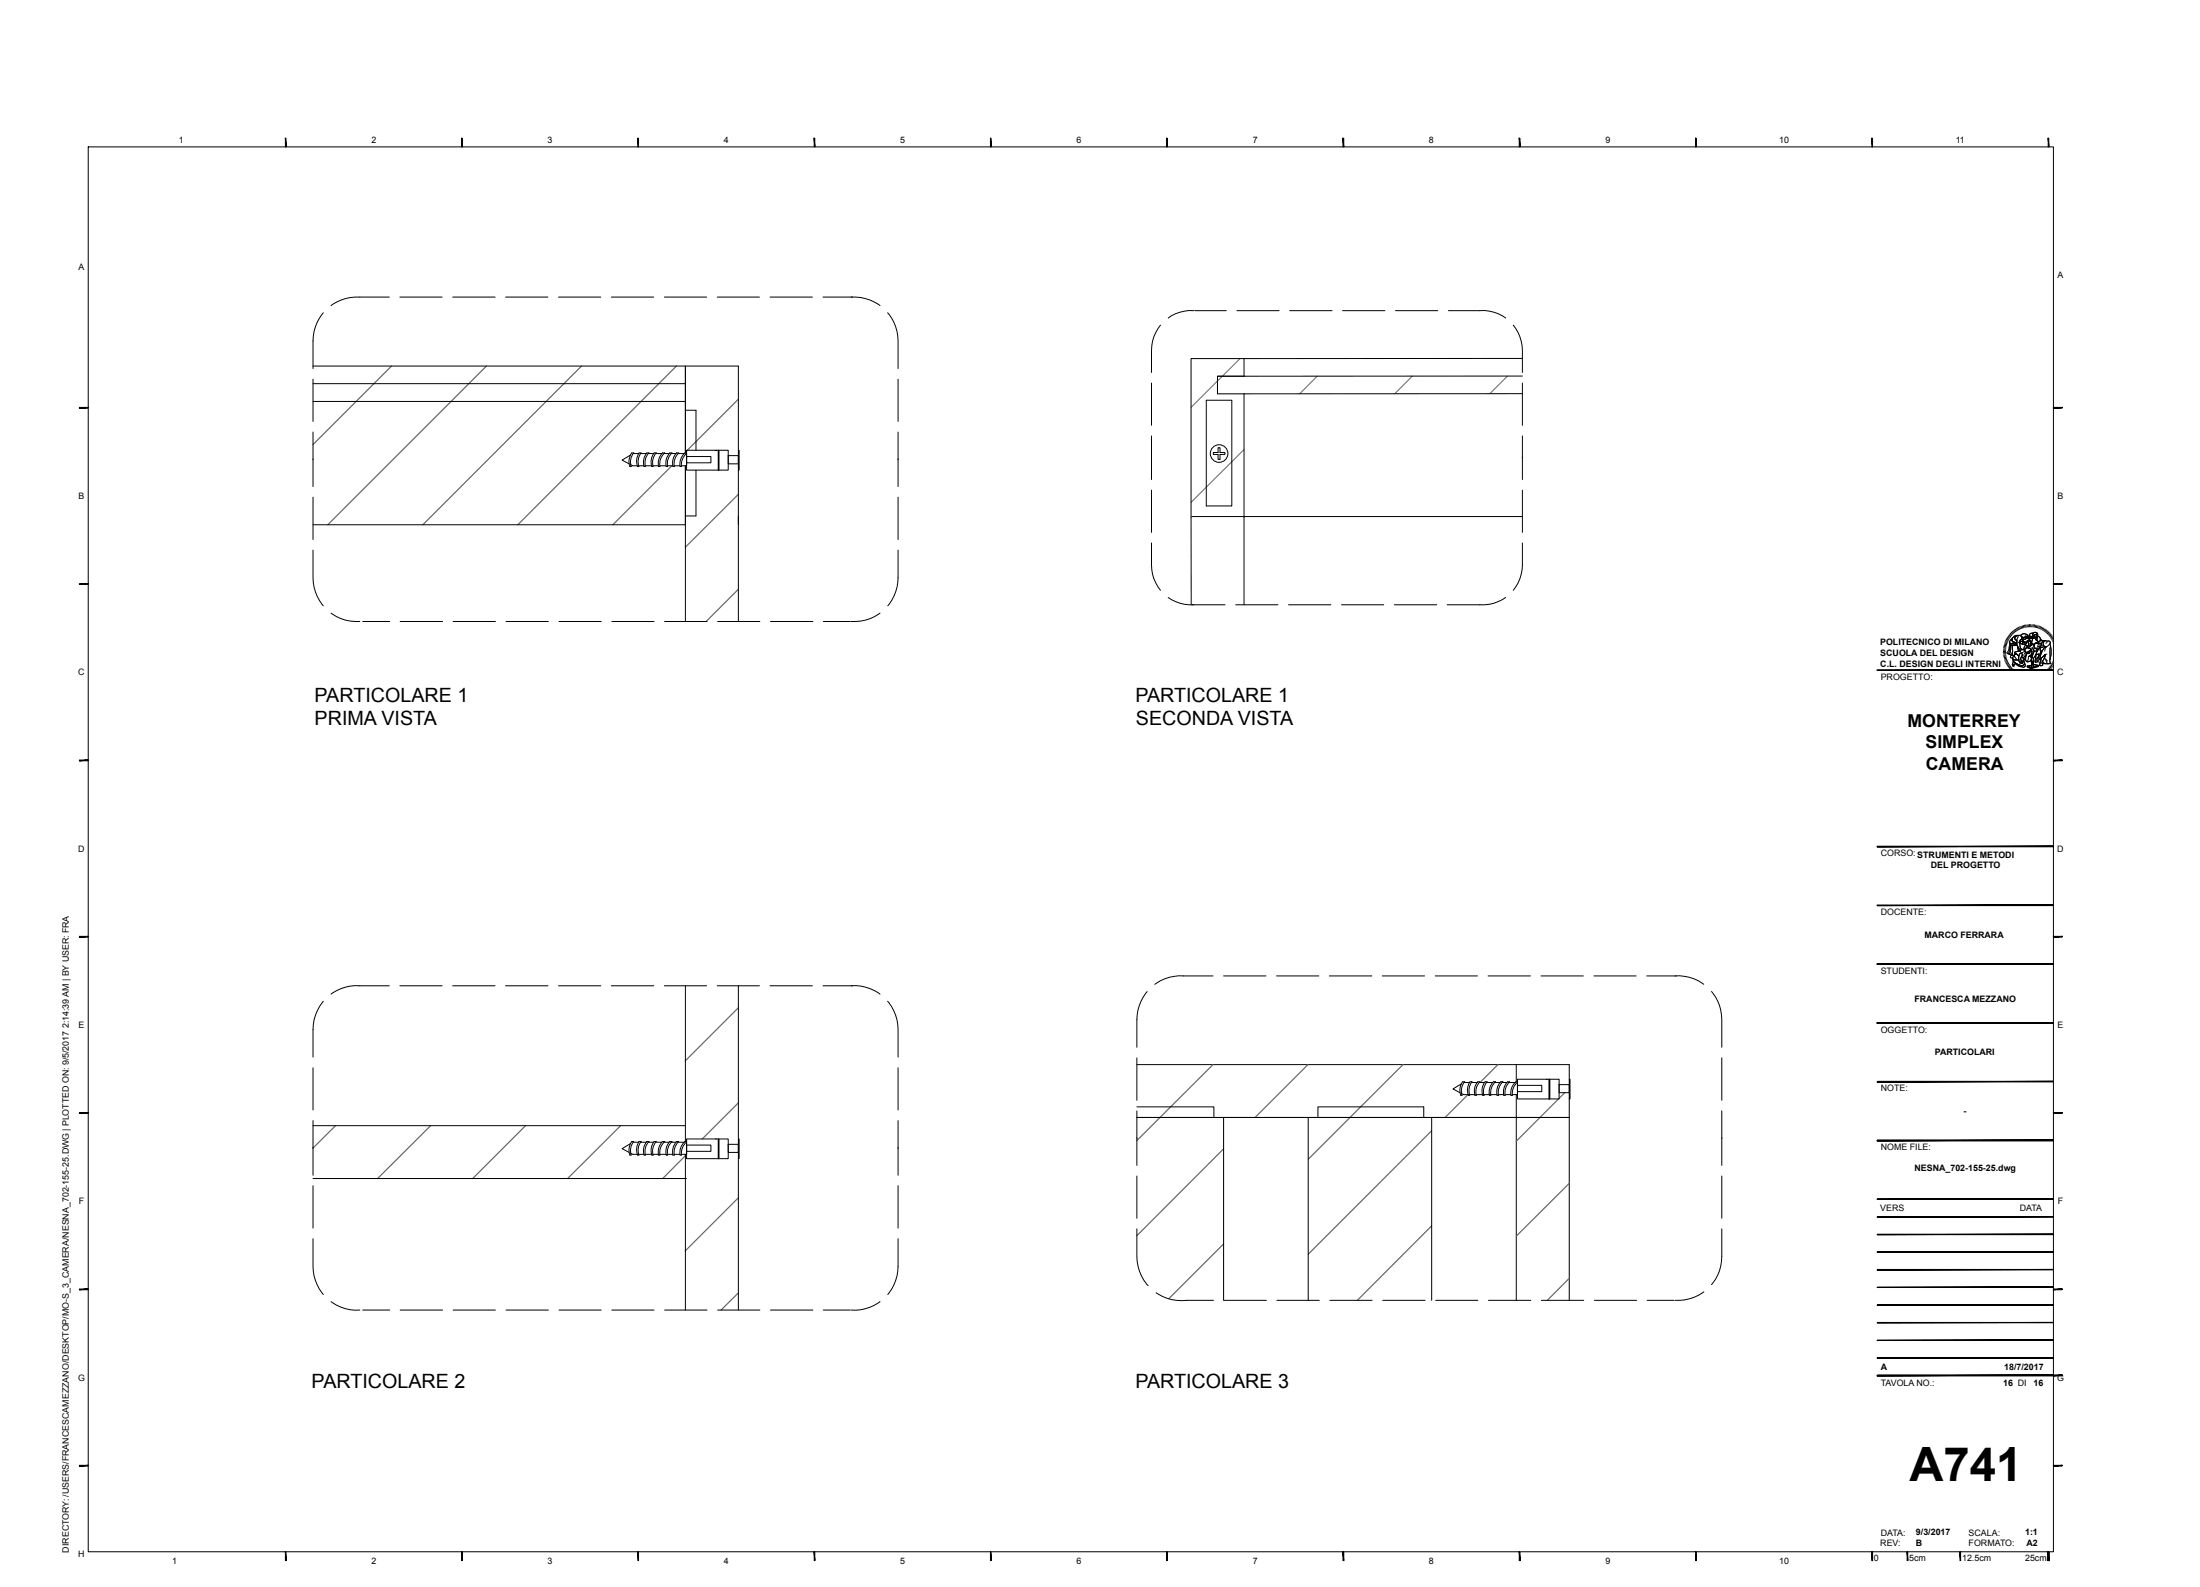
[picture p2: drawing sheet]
<svg xmlns="http://www.w3.org/2000/svg" width="624mm" height="450mm" viewBox="0 0 624 450" stroke-linecap="round" stroke-linejoin="round" font-family="sans-serif">
<g fill="none" stroke="#000" stroke-width=".28">
<path d="M25 41.7h557.4v398.3h-557.4zM91.7 88.7a12.4 12.4 0 0 0-2.9 8v7.8M110.4 84.2h-8.3a12.5 12.5 0 0 0-8.2 2.5M113.4 84.2h12M128.4 84.2h12M143.4 84.2h12M158.4 84.2h12M173.4 84.2h12M188.4 84.2h12M203.4 84.2h12M218.4 84.2h12M233.4 84.2h8.4"/>
<path d="M241.4 84.2a12.7 12.7 0 0 1 8.2 2.5M251.8 88.7a12.1 12.1 0 0 1 2.9 8v7.8M329.1 92.2a11.2 11.2 0 0 0-2.5 7.2v6.2M338.6 88.1a11.2 11.2 0 0 0-7.3 2.1M338.9 88.1h8.9M350.8 88.1h12M365.8 88.1h12M380.8 88.1h12M395.8 88.1h12M410.8 88.1h8.9a11.2 11.2 0 0 1 7.4 2.1M429.2 92.2a11.5 11.5 0 0 1 2.6 7.2v6.2M88.8 103.8h105.6v24.6v-24.6h15v23.9"/>
<path d="M88.8 108.8h105.6M88.8 113.8h105.6M88.8 107.5v12M194.4 116.3h3v11.4M254.7 107.5v12M326.6 108.6v12M342.1 113.5h7.3v30h-7.3zM352.9 101.7h-15.1l.1 69.8M352.9 101.7v5h-7.6v5l86.5-.1M352.9 111.7v59.8M431.8 101.6l-78.9 .1M431.8 106.6l-86.5 .1"/>
<path d="M431.8 108.6v12M88.8 122.5v15.5M178.7 132.3h.3M178.8 129l-2.3 1.5 1.9 1M178.9 131.8l.6 .3h1.3M179 132.3l-.2-1.2 .2-1.1 .7-1.6h-.5l-.7 1.6-.1 1.2 .3 1.1M179.6 128.6h1.6M180.9 132.3h.3M181.2 132.1h1.4M181.3 128.4h.5l-.5 1-.3 1.2 .2 1.7M181.3 128.4l-.5 1.1-.2 1.1 .3 1.7M181.7 128.6h1.6"/>
<path d="M182.7 132.3h.4M183 132.1h1.8M183.5 128.4l-.7 1-.3 1.1 .2 1.8M183.5 128.4h.5l-.9 1.5-.2 1.2 .2 1.2M183.9 128.6h1.5M184.9 132.3h.4M185.2 132.1h1.5M185.2 132.3l-.1-1.8 .4-1.1 .6-1h-.5l-.8 1.6-.1 1.1 .2 1.2M186 128.6h1.7M187.2 132.1h1.7M187.2 132.3l-.1-1.3 .4-1.1 1-1.5h-.6l-.9 1.5-.3 1.8 .1 .6h.4M188.3 128.6h1.5"/>
<path d="M189.3 132.1h1.5M189.4 132.3l-.1-1.2 .3-1.2 1-1.5h-.6l-.9 1.5-.2 1.8 .1 .6h.4M190.4 128.6h1.3M191.2 132.1h1.7M191.9 128.4h.6l-1 1.5-.3 1.2 .1 1.2h-.5M191.9 128.4l-.9 1.5-.2 1.2 .1 1.2M192.3 128.6h1.8M194.7 128.6v3.5h-1.4M194.7 128.6l-1 1.4-.4 1.1v1.2h-.4M194.7 127.7h11.9v5.6h-11.9zM194.7 129.5h6.9v1.7h-6.9zM194.7 128.4a2.06 2.06 0 0 0-1.5 1.5l-.3 1.2v1.2"/>
<path d="M194.7 128.1h.1M197.4 133.3v13h-3M203.7 127.7h.2v5.6h-.2zM206.6 129.2h2.8v2.3h-2.8zM209.4 127.7h.2v5.6h-.2zM209.4 133.3v42.9M254.7 122.5v15.5M326.6 123.6v12.4M326.6 139v12M344.1 128.3h1.4v-1.3h.5v1.3h1.4v.6h-1.4v1.4h-.5v-1.4h-1.4zM431.8 123.6v12.4M431.8 139v12"/>
<path d="M88.8 148.8h105.6v-16.7v44.1M88.8 156v7.8a12.5 12.5 0 0 0 2.9 8M88.8 141v12M254.7 156v7.8a12.5 12.5 0 0 1-2.9 8M254.7 141v12M326.6 154a23.9 23.9 0 0 0 .7 10.1l1.8 3.3M338 146.5h93.8M431.8 154v6.2a11.5 11.5 0 0 1-2.6 7.2M93.9 173.9a12.2 12.2 0 0 0 8.2 2.3M102.9 176.2h7.6M113.5 176.2h12M128.5 176.2h12"/>
<path d="M143.5 176.2h12M158.5 176.2h12M173.5 176.2h12M188.5 176.2h12M203.5 176.2h12M218.5 176.2h12.1M233.5 176.2h7.7M249.6 173.9a12.2 12.2 0 0 1-8.2 2.3M331.3 169.4a11.2 11.2 0 0 0 7.3 2.1M338.2 171.5h9.3M350.5 171.5h12M365.5 171.5h12"/>
<path d="M380.5 171.5h12M395.5 171.5h12M427.1 169.4a11.2 11.2 0 0 1-7.4 2.1h-9.2M570 179.8l.5 .5M570.2 179.5l.5 .5M570.5 179.3l.5 .4M570.7 179l.5 .5M571 178.8l.5 .5M571.3 178.6l.4 .5M571.6 178.4l.4 .5M571.9 178.2l.4 .6M572.2 178l.3 .6"/>
<path d="M572.5 177.8l.3 .7M572.9 177.7l.2 .6M573.2 177.6l.3 .6M573.3 180l.5-.3 .9 .2a.41 .41 0 0 1 .4 .2 .41 .41 0 0 1 0 .4l-.5-.2-.3 .3a.67 .67 0 0 1-.7 .1 .67 .67 0 0 1-.4-.7zM573.5 177.5l.3 .6M573.9 177.3l.1 .7M574.2 177.2l.2 .7M574.6 177.2l.1 .7M574.9 177.2l.1 .6M575.3 177.1v.7M575.7 177.1v.7M576 177.1v.7"/>
<path d="M576.4 177.1l-.1 .7M576.7 179.6a.76 .76 0 0 0-1.1 .7M576.7 177.1l-.1 .7M576.8 179.4a.84 .84 0 0 1 1.1 .2 .84 .84 0 0 1 0 1.1l-.4 .8 .3-1.2-.3-.4a.99 .99 0 0 0-.8 1.2l-.1-.2a1.34 1.34 0 0 1 .2-1.5zM576.8 179.4a.74 .74 0 0 1 .9 .1 .74 .74 0 0 1 .2 .8l-.1 .9-.3 .3 .3-1.2a.4 .4 0 0 0-.2-.4 .4 .4 0 0 0-.5 .1l-.3 .3v.7l-.2 .1v-.2a1.34 1.34 0 0 1 .2-1.5zM577.1 177.2l-.1 .6M577.4 177.2l-.1 .7M577.8 177.3l-.2 .7M578.1 177.4l-.2 .7M578.4 177.5l-.2 .7M578.8 177.7l-.3 .6M579.1 177.8l-.3 .6"/>
<path d="M579.4 178l-.3 .6M579.7 178.1l-.3 .6M580.1 178.3l-.4 .6M580.4 178.5l-.5 .6M580.6 178.7l-.4 .6M580.9 179l-.5 .5M581.2 179.2l-.5 .5M581.4 179.4l-.5 .5M581.7 179.7l-.5 .5M581.9 180l-.6 .4M568.2 184.4h.7M568.2 184.7h.7"/>
<path d="M568.2 184l.7 .1M568.3 183.6l.7 .2M568.3 183.3l.7 .1M568.4 183l.7 .1M568.5 182.6l.7 .2M568.6 182.3l.7 .2M568.8 181.9l.5 .3M568.9 181.6l.6 .3M568.9 185l-.7 .1M568.9 185.4h-.7M568.9 185.7l-.6 .1M569 181.3l.6 .3"/>
<path d="M569 186l-.7 .1M569.1 186.3l-.7 .2M569.1 186.6l-.6 .2M569.2 181l.6 .3M569.2 186.9l-.6 .3M569.3 187.3l-.6 .2M569.4 180.7l.5 .3M569.5 187.6l-.7 .2M569.6 180.4l.6 .4M569.6 187.9l-.6 .3M569.8 188.1l-.6 .4M569.8 180.1l.5 .4"/>
<path d="M569.9 188.4l-.6 .4M570.1 182.4h.8a.69 .69 0 0 0 1.1-.1l.1 .6h-.3a1.37 1.37 0 0 1-1.7-.4zM570.1 182.3l.1 .5M570.1 188.7l-.5 .4M570.3 182.8l-.3 .6-.1 1.3-.3 .7 .3 .2M570.3 189l-.5 .4M570.4 181.4l.3-.3a.78 .78 0 0 0 .9 1.1l.4 .1a.74 .74 0 0 1-1.2 .1l-.4 .1-.5-.3zM570.5 182.9l.5 .1-.3 .4 .2 1.2-.2 1.2-.8-.3 .3-.9a1.73 1.73 0 0 1 .3-1.6zM570.5 189.2l-.5 .4M570.5 182.9l-.3 .6v1.5a.48 .48 0 0 0-.2 .6 .48 .48 0 0 0 .7 .2M570.7 181.1a.76 .76 0 0 0-.7 .6 .76 .76 0 0 0 .3 .8l.6-.1a.7 .7 0 0 0 1.1-.1M570.7 189.5l-.5 .4"/>
<path d="M570.8 180.9l.7-.6 1.2-.1a.98 .98 0 0 0-1.2 1l.6 .3-.1 .8-.4-.1a.85 .85 0 0 1-.8-.4 .85 .85 0 0 1 0-.9zM570.8 186.5a.72 .72 0 0 0 .8 .7l1-.2M570.9 186.9a1.65 1.65 0 0 0 1.7 .1l.3 1 .3-.2 .2 .4-.1-.6 .3 .4-.2-.4 .4 .1-.8-.6 .4-.8 .4 .2 .2 .9a.88 .88 0 0 1-.1 1.2 .88 .88 0 0 1-1.3-.1l-.5-.2a1.49 1.49 0 0 1-1.2-1.4zM570.9 186.9a1.47 1.47 0 0 0 1.1 1.3l1.7 .7M571 183h.4a.92 .92 0 0 1 1.2 .7v.9l-.6 .2a.48 .48 0 0 0-.5 .2 .48 .48 0 0 0 0 .6l-.2 .4-.5-.2-.1-.4 .2-.8-.2-1.2zM571 183l-.3 .4 .1 2.3M571 189.7l-.6 .5M571 187.5l1 .7 1.1 .5a.83 .83 0 0 0 1.2-.6 .64 .64 0 0 1 0 1 .64 .64 0 0 1-.9 0l-.8-.2-.7-.5a.34 .34 0 0 0-.5-.2 .34 .34 0 0 0-.1 .5l-.3 .2-.2-.4zM571.1 187.5l-.4 1 .2 .3 .3 .1 .1-.2-.2-.2 .4-.3 .3 .1a2.5 2.5 0 0 0 2.5 .7l.1-.5-.1-.4M571.2 189.9l-.5 .5M571.3 186a.49 .49 0 0 0-.8-.2 .49 .49 0 0 0 0 .8 .73 .73 0 0 1 .8-.4 .73 .73 0 0 1 .6 .6M571.4 190.1l-.4 .6"/>
<path d="M571.5 185l1.1-.5 .4 .2 .2-.4 .2-.1a1.13 1.13 0 0 1 1.1 .6 1.13 1.13 0 0 1-.1 1.3l-.7 .3-.4-.1 .1-.2a.47 .47 0 0 0 .2-.7 .47 .47 0 0 0-.7 .1l-.3 .5a.78 .78 0 0 0-1-.5zM571.5 185.6l.1-.1a.81 .81 0 0 1 1 .5v1a1.65 1.65 0 0 1-1.7-.1l-.2-.5 .7-.2-.1-.2zM571.5 180.7a1.02 1.02 0 0 1 1.1-.6 1.02 1.02 0 0 1 .9 .8v.1a1.85 1.85 0 0 0-.6 2.3l.2 .5 .6 .3-.5 .2-.1 .3-.3 .1-.2-.9-.5-.9v-1.4h-.2a.55 .55 0 0 1-.4-.8zM571.7 190.3l-.4 .6M571.8 185.2l.8 .8M571.9 185.4l-.3 .1a.42 .42 0 0 0-.2 .7M571.9 190.5l-.4 .6M572 182.3l-.4-.1a.86 .86 0 0 1-.9-.6 .86 .86 0 0 1 .5-1.1l.8-.3a.92 .92 0 0 1 1 0 .92 .92 0 0 1 .4 .9 1.66 1.66 0 0 0-.5 2.2l.2 .5 .6 .3-.6 .2M572.1 182.9l-1.9-.1-.3 .3a2.82 2.82 0 0 1-.7 2.1l.3 .2M572.2 183.3l.3 1.4M572.2 190.7l-.4 .6M572.5 180.5l-.4 1v1.2l.6 1.3-.1 .5 .4 .2 .2-.4"/>
<path d="M572.5 190.9l-.3 .6M572.6 184.6l-.6 .2a.4 .4 0 0 0-.5 .2 .4 .4 0 0 0 .1 .5M572.7 180.2a.98 .98 0 0 0-1.2 1l.6 .3M572.8 191l-.3 .6M573 182l.8-.3 .2 .3a.33 .33 0 0 0-.4 .2 .33 .33 0 0 0 .2 .4l-.6-.1zM573 181.5l.9-.4-.1 .6-1.1 .5zM573 182l.2 .5 .6 .1M573.1 185.2a.54 .54 0 0 1 .6 .7l-.2 .1-.5 1 .8 .7-.4-.1 .3 .4-.4-.4 .1 .6-.2-.4-.3 .2-.3-.8a2.09 2.09 0 0 1 .5-2zM573.1 191.1l-.3 .7M573.1 180.3l.1-.2a1.14 1.14 0 0 1 1.9 .4 .82 .82 0 0 0-1.1 .3l-.5-.2M573.4 191.3l-.2 .6M573.4 180.5l.7 .3 .5-.5a.42 .42 0 0 1 .2 .5 .42 .42 0 0 1-.3 .3l-.1 .2-.5-.2-.5 .2z"/>
<path d="M573.7 184.1a1.1 1.1 0 0 1 .9 .8 1.1 1.1 0 0 1-.3 1.2M573.7 182.1h.9l-.2 .2a.39 .39 0 0 1-.5 .4 .39 .39 0 0 1-.2-.6zM573.7 186.5l.3 .9a.79 .79 0 0 1 .1 1 .79 .79 0 0 1-.9 .3M573.7 191.4l-.2 .6M573.8 181.7l.2 .3M573.8 181.5v.2l-1.1 .5M573.8 185l-.7 .2M573.9 181.1l-.3 .5M574 184.7l.8 .5M574 191.5l-.2 .6M574.1 182l.5 .1-.2 .2a.34 .34 0 0 1-.3 .4 .34 .34 0 0 1-.4-.4 .34 .34 0 0 1 .4-.3l-.1 .2M574.2 185.2a.7 .7 0 0 1 .1 .9 .7 .7 0 0 1-.9 .2"/>
<path d="M574.2 184.4a.95 .95 0 0 1 1-.7 .95 .95 0 0 1 .9 .9l-1.4 .4 .6 .4 .4-.3v-.3a.47 .47 0 0 0 .4-.4 .47 .47 0 0 0-.4-.5l-.9-.2-.5 .7-.3-.1v-.5l.5-.8 .3 .2h1.1l.5-.4-.1-.3 .7 .2-.1 .3a.82 .82 0 0 1-.1 1.2l.2 .5-.1 .2-.7 .6-.2 .6-.3-.1 .3 .3 .2-.1v.4l.2-.3-.3 1.1h-.1a.91 .91 0 0 1-1.4 0l-.4-.4 .6-1.7M574.2 187l.8 .7M574.3 184.1l.6-.5 .5 .1 .5 .3 .2 .5-1.5 .6zM574.3 191.6l-.1 .6M574.4 181.1h.1M574.5 180.7l.2 .1M574.6 186.3v1M574.6 183l-.4 .4-.2 .9M574.6 180.8h.1M574.6 185l1.2-.4-.1 .5-.5 .3zM574.6 191.6l-.1 .7M574.7 185.8l-.3 .9-.4 .5"/>
<path d="M574.9 180.9l.9-.2a.35 .35 0 0 1-.1 .6 .35 .35 0 0 1-.5-.4zM574.9 181.8l.2-.2a.85 .85 0 0 1 .9 .1 .85 .85 0 0 1 .3 .8 .26 .26 0 0 1 .1 .3 .26 .26 0 0 1-.4 .1 .26 .26 0 0 1 0-.3 .51 .51 0 0 0 0-.8 .51 .51 0 0 0-.7 0 .51 .51 0 0 0 .1 .8 .42 .42 0 0 1-.3 .6 .42 .42 0 0 1-.5-.5zM574.9 180.5l-.2 .6-.3 .2-.5-.2-.5 .2M575 191.7l-.1 .7M575 188.9l2-.5 1.2 .3-2.1 .6zM575 188.9l1.1 .4v.3l-1.1-.4zM575.2 181.7a.75 .75 0 0 1 .9 .3 .75 .75 0 0 1 0 .9l-.2 .3h-.5zM575.3 191.7l-.1 .7M575.4 180.5a.41 .41 0 0 1 .6-.1 .41 .41 0 0 1 0 .7l-.2-.4h-.4zM575.4 186.1l-.4 1.6 1.1-.3M575.4 180.7a.39 .39 0 0 1 .5-.3 .39 .39 0 0 1 .1 .6M575.4 185.2h.1"/>
<path d="M575.4 184.8l.2 .1M575.5 185.1h.1M575.5 184.9h.1M575.6 181.9h.1M575.6 181.9l-.2 .1M575.6 191.7v.7M575.7 180.8l-.4-.1-.4 .2h.2a.35 .35 0 0 0 .5 .4 .35 .35 0 0 0 .2-.6v.2M575.7 185.9l.3 .2 .2-.6 .4-.3-.4 1.4v-.4h-.4zM575.7 183.2v.7M575.8 184.7l-.3 .5-.4 .1-.3-.2M575.8 181.7l.3 .3-.1 .1M576 181.9a.44 .44 0 0 0-.8-.2 .44 .44 0 0 0 .1 .7 .48 .48 0 0 1 0 .7 .48 .48 0 0 1-.7 0 .48 .48 0 0 1 .1-.7 .83 .83 0 0 1 .9-.9 .83 .83 0 0 1 .8 1l-.2 .4-.2-.3"/>
<path d="M576 191.7v.7M576.1 182.2l-.2 .1M576.1 182l.1 .5-.2 .1-.6-.1M576.1 182.9l-.2 .2-.5 .1M576.1 189.3l2.1-.6v.3l-2.1 .6zM576.1 189.3v.3M576.2 180.9l.2-.1 .1 .3-.3 1M576.2 185.4h.1M576.2 186.1v.5l.2-.3M576.2 191.7l.1 .7M576.3 180.5l.1 .4M576.3 182.5l-.1-.5 .3-.9-.4-.5a.57 .57 0 0 1-.5-.7 .57 .57 0 0 1 .8-.4l.3 .1-.2 .6 .1 .9 .2-.5a.41 .41 0 0 0 .3 .3 .41 .41 0 0 0 .5-.1l-.1 .6h.2a.5 .5 0 0 1 .2 .6 .5 .5 0 0 1-.5 .3l-.4 .4"/>
<path d="M576.4 185.8l-.2 .3v-.3M576.4 183.5l-.2 1.3M576.4 182.7l.5 .2M576.5 187.5l.3 1.1-.3-.6-.3 .6zM576.5 184.7l-.4 .4 .1 .4M576.6 191.7l.1 .7M576.6 185.3l-.4 .2-.2 .6-.3-.1 .3 .3 .2-.1M576.7 183.6l-.5 .8M576.8 180.5v.1a.39 .39 0 0 0 .3 .3 .39 .39 0 0 0 .4-.1M576.9 191.6l.1 .7M577 182.6a1.39 1.39 0 0 1 2 .2 1.3 1.3 0 0 1-1.4 1.3l-.1-.2a1.03 1.03 0 0 1-.5-1.3zM577 180l.6-.2 .2 .5-.2 .5a.47 .47 0 0 1-.7-.1 .47 .47 0 0 1 .1-.7z"/>
<path d="M577 184.7l.9-.2-.4 1.1-.7 1.1v.6l-.6 .8-.1-1zM577 180.3h.2M577 184.7l-.9 2.4 .1 1 .5-.7 .1 1.4-.3-.8-.4 1 .1-.9M577.1 180.8h.1M577.1 183.6l-.3 .5 .1 .6 1-.2 .4-.6M577.1 180.3v.1M577.1 180.6l.1 .1M577.2 191.6l.1 .7M577.4 180.5h.2M577.5 185.6l.8-.1-.2 .8a.8 .8 0 0 0-.2 1.2l-.2 .2-.5-.1zM577.5 180.5h.1M577.6 191.5l.1 .7"/>
<path d="M577.7 181.3l.4 .6M577.7 183.8h.1M577.9 182.1l1-.5h.8l-.7 1-1.2-.4zM577.9 184.5l-.4 1.1-.7 1.1-.1 .9M577.9 191.4l.2 .7M577.9 183.7l-.3 .1M577.9 180.3l.6 .4 .5 .9a.87 .87 0 0 1-1.3 0zM577.9 180.3l.6 .4 .4 .6M577.9 184v.1M578.2 191.3l.2 .7M578.2 188.7v.3l-2 .6-1.2-.4v-.3M578.3 185.5l-.2 .8a.8 .8 0 0 0-.2 1.2l-.1 .2-.6-.1 .3-2"/>
<path d="M578.4 183.7l.4-.1-.1 1.5a.61 .61 0 0 1-.8 .4l-.4 .1 .3-1.1zM578.5 183.4l-.1 .4M578.5 191.2l.2 .7M578.5 181.2l.6 .4M578.5 182.4l.3 .1 .2 .3M578.7 185.5l-1.2 .1M578.7 186.9l-.1 .2 .2 .2M578.8 183.6l-.1 .5a2.36 2.36 0 0 1-.4 2.2 1.5 1.5 0 0 0 .3 1.8M578.8 191.1l.2 .6M579 186.6l1.1-1-.9 2.2 .1 .4a.43 .43 0 0 1-.2 .6 .43 .43 0 0 1-.6-.1zM579 182.6a1.07 1.07 0 0 1 1.7-.8 .56 .56 0 0 1 .8 .2 .56 .56 0 0 1-.3 .8 1.22 1.22 0 0 1-1.1 .8 1.22 1.22 0 0 1-1.1-.8M579 182.8l-.6 .9a.73 .73 0 0 1-1.2 .1 .77 .77 0 0 1-.1-1.1 .77 .77 0 0 1 1.1-.1l-.2 .9a.57 .57 0 0 0 .6-.8l-.1-.3-1-.1a.74 .74 0 0 0-.6 .9"/>
<path d="M579.1 184.4v.6M579.1 191l.3 .6M579.3 190.8l.4 .6M579.5 183.6h-.9M579.6 187.8l.5 .4M579.6 190.6l.4 .6M579.8 181.6l-1.1 .1-.9 .5M579.9 181.8l.8 .1a.52 .52 0 0 1 .7 .1 .52 .52 0 0 1 0 .6 8.5 8.5 0 0 1 0 4.9l.3 .6h-2.4l.8-2.5-1.5 1.4a6 6 0 0 1 1.5-3.4l.3-.2a.9 .9 0 0 1-.9-.6 .9 .9 0 0 1 .4-1zM579.9 190.5l.4 .5M579.9 186.6l.8 .8M580 183.6l-1 1.7-.4 1.7 1.5-1.4 .5-.1M580 181.7a.9 .9 0 0 0-.5 1.1 .9 .9 0 0 0 .9 .6"/>
<path d="M580.1 185.6l-.9 2.2 .1 .4a.43 .43 0 0 1-.2 .6 .43 .43 0 0 1-.6-.1l.5-2.1M580.1 190.2l.5 .6M580.2 183.6l-.3 1M580.3 187l.2 .9 .5 .3M580.4 190l.5 .5M580.6 182.1l-.3 .3M580.7 189.8l.4 .5M580.9 189.6l.5 .5M581.1 189.4l.5 .4M581.3 189.1l.5 .4M581.4 183.7l.1 3.3M581.4 182.6a8.2 8.2 0 0 1 0 4.8l.3 .8-2.4-.1"/>
<path d="M581.5 188.8l.5 .4M581.7 188.6l.6 .4M581.9 188.3l.6 .3M582 188l.6 .3M582.1 180.3l-.6 .4M582.2 187.7l.6 .3M582.3 180.6l-.6 .4M582.3 187.4l.6 .3M582.4 187.1l.7 .3M582.5 180.9l-.6 .3M582.5 186.8l.7 .2M582.6 186.5l.7 .2"/>
<path d="M582.6 181.2l-.6 .3M582.7 186.2l.7 .1M582.8 185.9l.6 .1M582.8 181.5l-.6 .3M582.8 185.5l.7 .1M582.8 185.2l.7 .1M582.9 185h.6M582.9 181.9l-.6 .2M583.1 182.2l-.7 .2M583.2 182.5l-.6 .2M583.3 182.9l-.7 .1M583.4 183.2l-.7 .1"/>
<path d="M583.4 183.6l-.6 .1M583.5 184.3h-.6M583.5 183.9l-.7 .1M583.5 184.6l-.6 .1M110.4 279.5h-8.3a12.1 12.1 0 0 0-8.2 2.4M113.4 279.5h12M128.4 279.5h12M143.4 279.5h12M158.4 279.5h12M173.4 279.5h12M188.4 279.5h12M194.4 279.5v44.2"/>
<path d="M203.4 279.5h12M209.4 279.5v43.5M218.4 279.5h12M233.4 279.5h8.4M241.4 279.5a12.3 12.3 0 0 1 8.2 2.4M344 276.7h-8.3a12.3 12.3 0 0 0-8.2 2.4M347.1 276.7h12M362.1 276.7h12M377.1 276.7h12M392.1 276.7h12M407.1 276.7h12M422.1 276.7h12"/>
<path d="M437.1 276.7h12M452.1 276.7h12M467.1 276.7h8.3M475.1 276.7a12.1 12.1 0 0 1 8.1 2.4M91.7 283.9a12.7 12.7 0 0 0-2.9 8v7.9M251.8 283.9a12.4 12.4 0 0 1 2.9 8v7.9M322.5 300v12M325.4 281.2a12.4 12.4 0 0 0-2.9 7.9v7.9M485.4 281.1a12.1 12.1 0 0 1 3 8v7.9M488.4 300v12M88.8 319.2h105.6M88.8 302.8v11.9"/>
<path d="M88.8 317.8v15.4M254.7 302.8v11.9M254.7 317.8v15.4M322.5 313.9h21.8v3M322.5 301.9h122.6v4.1M322.5 315v15.5M347.1 316.9v51.8M371.1 316.9v51.8M373.8 316.9v-3h30v3M406.1 316.9v51.8M414.5 307.3l-2.4 1.5 2 1M414.6 310.1l.6 .3h1.2"/>
<path d="M414.9 306.7h.5M415.3 307h1.5M415.4 306.7l-.8 1.6-.1 1.1 .2 1.2h-.4l-.2-1.1 .1-1.2 .7-1.6M416.8 310.4h1.5M417 306.7h.5l-.6 1-.2 1.2 .2 1.7h-.4l-.3-1.7 .2-1.1zM417.4 307h1.6M418.7 310.4h1.8M419.1 306.7l.6 .1-.9 1.5-.2 1.1 .1 1.2h-.4l-.1-1.2 .1-1.1zM419.6 307h1.5M420.8 310.4h1.6M421.6 307h1.8M421.8 306.7h-.6l-.6 1-.3 1.7 .2 1.2h.4l-.1-1.7 .3-1.2 .7-.9"/>
<path d="M422.8 310.4h1.8M423.6 306.7h.6l-1.1 1.5-.3 1.2 .1 1.2h-.4l-.1-1.2 .2-1.2zM424 307h1.5M425 310.4h1.5M425.6 306.7h.7M425.7 306.7l-1 1.6-.2 1.1 .2 1.2M426 307h1.4M426.3 306.7l-1.1 1.5-.2 1.2v1.2h-.4M426.9 310.4h1.6M428 307h1.7M428.2 306.7l-.6 .1-.9 1.5-.3 1.7 .2 .6h.3M428.2 306.8l-1 1.4-.3 1.2v1.2"/>
<path d="M430.1 310.4v6.5h15h-122.6M430.1 301.9v4.8M430.1 316.9v51.8M430.4 307v3.4h-1.5M430.4 306h11.8v5.6h-11.8zM430.4 307.8h6.9v1.7h-6.9zM430.4 306.7a2.06 2.06 0 0 0-1.5 1.5l-.4 1.2 .1 1.2h.4v-1.2l.3-1.1 1.1-1.4M430.4 306.4h.1M439.3 306h.3v5.6h-.3zM442.2 307.5h2.9v2.3h-2.9zM445.1 306h.2v5.6h-.2zM445.1 311.6v57.1"/>
<path d="M488.4 315v15.5M88.8 334.2h105.9M88.8 336.2v12M178.8 324.3l-2.3 1.4 1.9 1.1M178.9 327l.6 .3h1.3M179.6 323.9h1.6M179.7 323.7l-.7 1.5-.2 1.2 .2 1.1h-.3M179.8 323.7h-.6l-.6 1-.2 1.7 .3 1.1M181.2 327.3h1.4M181.3 323.7h.5M181.3 323.7l-.5 1-.2 1.1 .3 1.7M181.7 323.9h1.6"/>
<path d="M181.8 323.7l-.5 1-.3 1.1 .2 1.7h-.3M183 327.3h1.8M183.5 323.7l-.8 1.5-.2 1.2 .2 1.1h.4l-.2-1.1 .2-1.2 .9-1.5h-.5M183.9 323.9h1.5M185.2 327.3h1.5M185.6 323.7h.5l-.6 1-.4 1.1 .1 1.7M185.6 323.7l-.6 1-.3 1.1 .2 1.7h.4M186 323.9h1.7M187.2 327.5h-.4l-.1-.6 .3-1.7 .9-1.5h.6l-1 1.5-.4 1.1 .1 1.3M187.2 327.3h1.7M188.3 323.9h1.5M189.3 327.3h1.5"/>
<path d="M190 323.7h.6l-1 1.5-.3 1.1 .1 1.3-.5-.1v-1.2l.2-1.1zM190.4 323.9h1.3M191.2 327.3h1.7M191.9 323.7h.6l-1 1.5-.3 1.1 .1 1.2h-.5M191.9 323.7l-.9 1.5-.2 1.2 .1 1.1M192.3 323.9h1.8M194.4 327.3v44.2M194.7 323.9v3.4h-1.4M194.7 323.8l-1 1.4-.4 1.1v1.2h-.4M194.7 323h11.9v5.5h-11.9zM194.7 324.7h6.9v1.8h-6.9zM194.7 323.7a2.06 2.06 0 0 0-1.5 1.5l-.3 1.1v1.2"/>
<path d="M194.7 323.3h.1M203.7 323h.2v5.5h-.2zM206.6 324.5h2.8v2.3h-2.8zM209.4 323h.2v5.5h-.2zM209.4 328.5v43M254.7 336.2v12M322.5 333.5v11.9M488.4 333.5v11.9M88.8 351.2v7.9a12.8 12.8 0 0 0 2.9 8M254.7 351.2v7.9a12.8 12.8 0 0 1-2.9 8M322.5 348.4v7.9a12.3 12.3 0 0 0 3.2 8.3M488.4 348.4v7.9a11.9 11.9 0 0 1-3 8"/>
<path d="M93.9 369.1a12.2 12.2 0 0 0 8.2 2.4M102.9 371.5h7.6M113.5 371.5h12M128.5 371.5h12M143.5 371.5h12M158.5 371.5h12M173.5 371.5h12M188.5 371.5h12M203.5 371.5h12M218.5 371.5h12.1M233.5 371.5h7.7M249.6 369.1a12.2 12.2 0 0 1-8.2 2.4"/>
<path d="M327.9 366.6a12.3 12.3 0 0 0 8.7 2.1h7.6M347.2 368.7h12M362.2 368.7h12M377.2 368.7h12M392.2 368.7h12M407.2 368.7h12M422.2 368.7h12M437.2 368.7h12M452.2 368.7h12M467.2 368.7h7.6M483.3 366.3a12.5 12.5 0 0 1-8.2 2.4"/>
<circle cx="345.8" cy="128.6" r="2.5"/>
</g>
<path d="M351.7 101.7l-13.9 13.8M373.6 106.6l-5 5.1M400.6 106.6l-5 5M427.6 106.6l-5 5M352.9 127.5l-15.1 14.9" fill="none" stroke="#636466" stroke-width=".28"/>
<g fill="none" stroke="#636466" stroke-width=".34">
<path d="M111 103.8l-22.2 22.3M138 103.8l-45 45M164.9 103.8l-45 45M191.9 103.8l-45 45M209.4 113.2l-14.4 14.5M190.5 132.1l-16.7 16.7M194.7 127.9l-.3 .3M209.4 140.2l-15 14.9M209.4 167.1l-9.1 9.1M209.4 285.7l-15 15.1M95.2 319.2l-6.4 6.3M122.1 319.2l-15 15"/>
<path d="M149.1 319.2l-15 15M176 319.2l-15 15M209.4 312.7l-10.2 10.3M344 301.9l-21.5 21.5M371 301.9l-15 15M397.9 301.9l-26.8 26.8M416.4 310.4l-6.5 6.5M424.9 301.9l-5.1 5.1M442.1 311.6l-12 12M443.8 309.8l-1.6 1.6M194.4 327.7l-6.4 6.5M209.4 339.6l-15 15.1"/>
<path d="M347.1 325.8l-24.6 24.6M406.1 320.6l-35 35M445.1 335.5l-15 15M347.1 352.7l-15.6 15.6M406.1 347.6l-21.1 21.1M209.4 366.6l-4.9 4.9M445.1 362.5l-6.2 6.2"/>
</g>
<g fill="#fff" stroke="#fff" stroke-width=".28">
<path d="M557.5 190l30.7 4.3h-30.7z"/>
<path d="M557.5 190h24.9l5.8 4.3z"/>
<path d="M582.4 175.5h5.8l-5.8 14.5z"/>
<path d="M588.2 175.5v18.8l-5.8-4.3z"/>
</g>
<path d="M557.5 190h24.9v-14.5h5.8v18.8h-30.7z" fill="none" stroke="#fff" stroke-width=".28"/>
<g fill="#000" stroke="#000" stroke-width=".28">
<path d="M80.9 39.2l.2 2.5v-2.5zM80.9 39.2l.2 2.5h-.2z"/>
<path d="M130.9 39.2l.2 2.5v-2.5zM130.9 39.2l.2 2.5h-.2z"/>
<path d="M180.9 39.2l.2 2.5v-2.5zM180.9 39.2l.2 2.5h-.2z"/>
<path d="M230.9 39.2l.2 2.5v-2.5zM230.9 39.2l.2 2.5h-.2z"/>
<path d="M280.9 39.2l.2 2.5v-2.5zM280.9 39.2l.2 2.5h-.2z"/>
<path d="M330.9 39.2l.2 2.5v-2.5zM330.9 39.2l.2 2.5h-.2z"/>
<path d="M380.9 39.2l.2 2.5v-2.5zM380.9 39.2l.2 2.5h-.2z"/>
<path d="M430.9 39.2l.2 2.5v-2.5zM430.9 39.2l.2 2.5h-.2z"/>
<path d="M480.9 39.2l.2 2.5v-2.5zM480.9 39.2l.2 2.5h-.2z"/>
<path d="M531 39.2l.1 2.5v-2.5zM531 39.2l.1 2.5h-.1z"/>
<path d="M580.9 39.2l.2 2.5v-2.5zM580.9 39.2l.2 2.5h-.2z"/>
<path d="M22.5 115.7h2.5v-.2zM22.5 115.5h2.5l-2.5 .2z"/>
<path d="M582.4 115.7h2.5v-.2zM582.4 115.5h2.5l-2.5 .2z"/>
<path d="M22.5 165.7h2.5v-.2zM22.5 165.5h2.5l-2.5 .2z"/>
<path d="M582.4 165.7h2.5v-.2zM582.4 165.5h2.5l-2.5 .2z"/>
<path d="M532.4 190.1h50v-.2zM532.4 189.9h50l-50 .2z"/>
<path d="M22.5 215.7h2.5v-.2zM22.5 215.5h2.5l-2.5 .2z"/>
<path d="M582.4 215.7h2.5v-.2zM582.4 215.5h2.5l-2.5 .2z"/>
<path d="M532.4 256.8h50v-.2zM532.4 256.6h50l-50 .2z"/>
<path d="M532.4 240.1h50v-.2zM532.4 239.9h50l-50 .2z"/>
<path d="M22.5 265.7h2.5v-.2zM22.5 265.5h2.5l-2.5 .2z"/>
<path d="M532.4 273.3v.2l50-.2zM532.4 273.5l50-.2v.2z"/>
<path d="M532.4 273.5h50v-.2zM532.4 273.3h50l-50 .2z"/>
<path d="M582.4 265.7h2.5v-.2zM582.4 265.5h2.5l-2.5 .2z"/>
<path d="M532.4 289.9v.2l50-.2zM532.4 290.1l50-.2v.2z"/>
<path d="M532.4 289.9v.2l50-.2zM532.4 290.1l50-.2v.2z"/>
<path d="M532.4 289.9v.2l50-.2zM532.4 290.1l50-.2v.2z"/>
<path d="M532.4 289.9v.2l50-.2zM532.4 290.1l50-.2v.2z"/>
<path d="M22.5 315.7h2.5v-.2zM22.5 315.5h2.5l-2.5 .2z"/>
<path d="M532.4 306.6v.2l50-.2zM532.4 306.8l50-.2v.2z"/>
<path d="M582.4 315.7h2.5v-.2zM582.4 315.5h2.5l-2.5 .2z"/>
<path d="M532.4 323.3v.2l50-.2zM532.4 323.5l50-.2v.2z"/>
<path d="M532.4 323.3v.2l50-.2zM532.4 323.5l50-.2v.2z"/>
<path d="M532.4 339.9v.2l50-.2zM532.4 340.1l50-.2v.2z"/>
<path d="M532.4 360h50zM532.4 360.1l50-.1z"/>
<path d="M532.4 355h50zM532.4 355.1l50-.1z"/>
<path d="M532.4 350h50zM532.4 350.1l50-.1z"/>
<path d="M532.4 345h50zM532.4 345.1l50-.1z"/>
<path d="M22.5 365.7h2.5v-.2zM22.5 365.5h2.5l-2.5 .2z"/>
<path d="M532.4 380h50zM532.4 380.1l50-.1z"/>
<path d="M532.4 375h50zM532.4 375.1l50-.1z"/>
<path d="M532.4 370h50zM532.4 370.1l50-.1z"/>
<path d="M532.4 365h50zM532.4 365.1l50-.1z"/>
<path d="M582.4 365.7h2.5v-.2zM582.4 365.5h2.5l-2.5 .2z"/>
<path d="M532.4 389.9v.2l50-.2zM532.4 390.1l50-.2v.2z"/>
<path d="M532.4 389.9v.2l50-.2zM532.4 390.1l50-.2v.2z"/>
<path d="M532.4 385h50zM532.4 385.1l50-.1z"/>
<path d="M582.4 390.1h2.5v-.2zM582.4 389.9h2.5l-2.5 .2z"/>
<path d="M582.4 390.1h2.5v-.2zM582.4 389.9h2.5l-2.5 .2z"/>
<path d="M22.5 415.7h2.5v-.2zM22.5 415.5h2.5l-2.5 .2z"/>
<path d="M582.4 415.7h2.5v-.2zM582.4 415.5h2.5l-2.5 .2z"/>
<path d="M80.9 440l.2 2.5v-2.5zM80.9 440l.2 2.5h-.2z"/>
<path d="M130.9 440l.2 2.5v-2.5zM130.9 440l.2 2.5h-.2z"/>
<path d="M180.9 440l.2 2.5v-2.5zM180.9 440l.2 2.5h-.2z"/>
<path d="M230.9 440l.2 2.5v-2.5zM230.9 440l.2 2.5h-.2z"/>
<path d="M280.9 440l.2 2.5v-2.5zM280.9 440l.2 2.5h-.2z"/>
<path d="M330.9 440l.2 2.5v-2.5zM330.9 440l.2 2.5h-.2z"/>
<path d="M380.9 440l.2 2.5v-2.5zM380.9 440l.2 2.5h-.2z"/>
<path d="M430.9 440l.2 2.5v-2.5zM430.9 440l.2 2.5h-.2z"/>
<path d="M480.9 440l.2 2.5v-2.5zM480.9 440l.2 2.5h-.2z"/>
<path d="M531 440v2.5h.1zM531 440h.1v2.5z"/>
<path d="M531 440l.1 2.5v-2.5zM531 440l.1 2.5h-.1z"/>
<path d="M540.9 440l.2 2.5v-2.5zM540.9 440l.2 2.5h-.2z"/>
<path d="M555.9 440l.2 2.5v-2.5zM555.9 440l.2 2.5h-.2z"/>
<path d="M580.9 440l.2 2.5v-2.5zM580.9 440l.2 2.5h-.2z"/>
<path d="M580.8 440l.4 2.5v-2.5zM580.8 440l.4 2.5h-.4z"/>
</g>
<text font-size="13.4" x="541.6" y="419.8">A741</text>
<g font-size="5.6">
<text x="89.2" y="198.9">PARTICOLARE 1</text>
<text x="322" y="198.9">PARTICOLARE 1</text>
<text x="89.2" y="205.6">PRIMA VISTA</text>
<text x="322.2" y="205.6">SECONDA VISTA</text>
<text x="88.4" y="393.7">PARTICOLARE 2</text>
<text x="322" y="393.7">PARTICOLARE 3</text>
</g>
<g font-size="5">
<text x="541" y="206.2">MONTERREY</text>
<text x="546.1" y="212.2">SIMPLEX</text>
<text x="546.2" y="218.2">CAMERA</text>
</g>
<g font-size="2.5">
<text x="50.7" y="40.5">1</text>
<text x="105.3" y="40.5">2</text>
<text x="155.3" y="40.5">3</text>
<text x="205.3" y="40.5">4</text>
<text x="255.3" y="40.5">5</text>
<text x="305.3" y="40.5">6</text>
<text x="355.3" y="40.5">7</text>
<text x="405.3" y="40.5">8</text>
<text x="455.3" y="40.5">9</text>
<text x="504.6" y="40.5">10</text>
<text x="554.7" y="40.5">11</text>
<text x="22.3" y="76.6">A</text>
<text x="583.6" y="78.8">A</text>
<text x="22.3" y="141.5">B</text>
<text x="583.6" y="141.5">B</text>
<text x="533.3" y="183">POLITECNICO DI MILANO</text>
<text x="22.2" y="191.5">C</text>
<text x="533.3" y="186">SCUOLA DEL DESIGN</text>
<text x="533.3" y="189.1">C.L. DESIGN DEGLI INTERNI</text>
<text x="583.5" y="191.5">C</text>
<text x="533.4" y="192.8">PROGETTO:</text>
<text x="22.2" y="241.5">D</text>
<text x="533.4" y="242.8">CORSO: STRUMENTI E METODI</text>
<text x="583.5" y="241.5">D</text>
<text x="547.7" y="246.2">DEL PROGETTO</text>
<text x="533.4" y="259.5">DOCENTE:</text>
<text x="545.9" y="265.9">MARCO FERRARA</text>
<text x="533.4" y="276.1">STUDENTI:</text>
<text x="543" y="284.1">FRANCESCA MEZZANO</text>
<text x="22.3" y="291.5">E</text>
<text x="533.4" y="292.8">OGGETTO:</text>
<text x="583.6" y="291.5">E</text>
<text x="548.8" y="299.3">PARTICOLARI</text>
<text x="533.4" y="309.5">NOTE:</text>
<text x="556.9" y="315.9">-</text>
<text x="533.4" y="326.1">NOME FILE:</text>
<text x="543" y="332.1">NESNA_702-155-25.dwg</text>
<text x="22.4" y="341.5">F</text>
<text x="583.7" y="341.5">F</text>
<text x="533.3" y="343.4">VERS</text>
<text x="572.9" y="343.4">DATA</text>
<text x="533.4" y="388.4">A</text>
<text x="568.5" y="388.4">18/7/2017</text>
<text x="22.1" y="391.5">G</text>
<text x="533.4" y="392.9">TAVOLA NO.:</text>
<text x="568.2" y="392.9">16 DI</text>
<text x="576.8" y="392.9">16</text>
<text x="583.4" y="391.5">G</text>
<text x="533.4" y="435.5">DATA:</text>
<text x="543.4" y="435.4">9/3/2017</text>
<text x="558.4" y="435.4">SCALA:</text>
<text x="574.4" y="435.4">1:1</text>
<text x="19.6" y="440.3" transform="rotate(-90 19.6 440.3)">DIRECTORY: /USERS/FRANCESCAMEZZANO/DESKTOP/MO-S_3_CAMERA/NESNA_702-155-25.DWG | PLOTTED ON: 9/5/2017 2:14:39 AM | BY USER: FRA</text>
<text x="22.2" y="441.5">H</text>
<text x="48.8" y="443.4">1</text>
<text x="105.3" y="443.4">2</text>
<text x="155.3" y="443.4">3</text>
<text x="205.3" y="443.4">4</text>
<text x="255.3" y="443.4">5</text>
<text x="305.3" y="443.4">6</text>
<text x="355.3" y="443.4">7</text>
<text x="405.3" y="443.4">8</text>
<text x="455.3" y="443.4">9</text>
<text x="504.6" y="443.4">10</text>
<text x="531.5" y="442.5">0</text>
<text x="533.3" y="438.4">REV:</text>
<text x="541.5" y="442.5">5cm</text>
<text x="543.4" y="438.4">B</text>
<text x="556.5" y="442.5">12.5cm</text>
<text x="558.4" y="438.4">FORMATO:</text>
<text x="574.4" y="442.5">25cm</text>
<text x="574.8" y="438.4">A2</text>
</g>
</svg>
